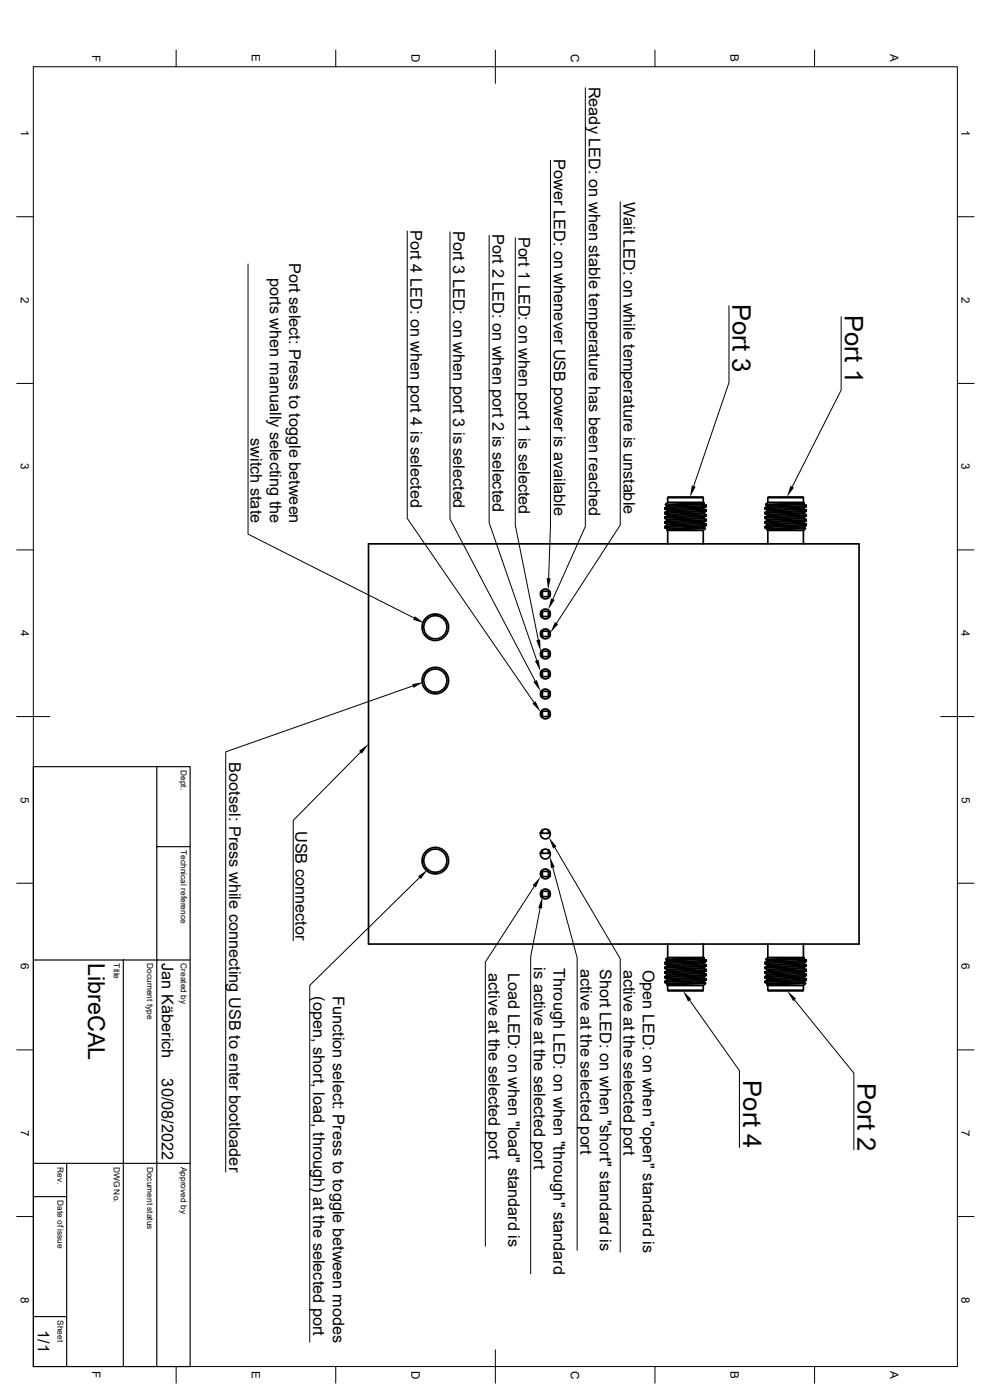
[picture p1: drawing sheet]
<svg xmlns="http://www.w3.org/2000/svg" width="297mm" height="420mm" viewBox="0 0 297 420" stroke-linecap="round" stroke-linejoin="round" font-family="sans-serif">
<g fill="none" stroke="#000" stroke-width=".51">
<path d="M199.3 155.5l.7 .4M199.3 152.7l.7 .4M199.3 156.9l.7 .4M199.3 158.2v.2M199.3 152.4v.3M199.3 153.8v.3M199.3 155.2v.3M199.3 158v.2M199.3 158.2h.1M199.4 158.2l.6 .5M199.5 151.4l.5 .3M200 151.6v.3"/>
<path d="M200 153.1v.2M200 154.5v.2M200 157.3v.3M200 158.7v.3M200 159l.1 .1M200.1 150.7h10.7M200.1 159.1h10.7M200.1 149.3h10.7M200.1 150.7l-.6 .6M200.1 159.1v4.1M210.8 159.1v4.1M210.8 149.3l-.2-.2h-10.3l-.2 .2v1.4"/>
<path d="M210.8 149.3v1.4l.2 .2M210.9 152.6l-10.3 .6-1.3 .6M210.9 156.6l-10.9 .7M210.9 151.2l.8 .4-12.4 .8M210.9 152.6l.8 .4-12.4 .8M210.9 156.8l.8 .5-12.4 .7M210.9 158v.3l-.8 .1-10.1 .6M210.9 153.8l-.1 .3-.7 .1-9.7 .4-1.1 .6M210.9 154l.8 .5-12.4 .7M210.9 155.4l.8 .5-11.9 .6h-.5v.4M210.9 151v.2M210.9 152.4v.2"/>
<path d="M210.9 155.2v.2M210.9 156.6v.2M210.9 158.2l.5 .3M210.9 151.2l-10.5 .6-1.1 .5M210.9 156.8l-10.3 .6-1.3 .6M210.9 155.4l-10.5 .6-1.1 .5M210.9 151l-10.9 .6M210.9 155.2l-10 .5-.9 .2v.2M210.9 153.8l-10.9 .7M210.9 158l-10.9 .7M211 150.9l-.1 .1M211 150.9l-11.5 .5"/>
<path d="M211.4 158.5l-.6 .6M211.4 158.5l-11.4 .5M211.6 152l-1.2 .5-10.4 .6M211.6 156.2l-.7 .4M211.6 154.8l-.7 .4M211.6 153.4l-.7 .4M211.6 157.6l-.7 .4M211.7 151.6l-.1 .4-.5 .1-11.8 .6M211.7 155.9l-.1 .3-.5 .1-11.8 .6M211.7 154.5v.3l-.8 .1-11.6 .6M211.7 153v.4l-.5 .1-11.9 .6 .7 .4M211.7 157.3v.3l-1 .1-11.3 .5"/>
<path d="M229.3 152.4v.3M229.3 153.8v.3M229.3 155.2v.3M229.3 158v.2M229.3 158.2h.1M229.3 155.5l.7 .4M229.3 152.7l.7 .4M229.3 156.9l.7 .4M229.3 158.2l.1 .2M229.4 158.2l.6 .5M229.5 151.4l.5 .3M230 154.7l-.7 .5"/>
<path d="M230 156.1l-.7 .4M230 151.6v.3M230 154.5v.2M230 157.3v.3M230 158.7v.3M230 151.9l-.7 .4M230 159l.1 .1M230 157.6l-.7 .4M230 159h.1M230 153.1v.2l-.7 .5M230.1 150.7h10.7M230.1 159.1h10.7"/>
<path d="M230.1 149.3h10.7M230.1 150.7l-.6 .6M230.1 159.1v4.1M240.8 159.1v4.1M240.8 149.3l-.2-.2h-10.3l-.2 .2v1.4M240.8 149.3v1.4l.2 .2M240.9 154l.7 .5-12.3 .7M240.9 156.8l.7 .5M240.9 155.4l.7 .5M240.9 152.6l-10.9 .7M240.9 156.6l-10.9 .7M240.9 158l-.1 .3-.7 .1-10.1 .6"/>
<path d="M240.9 153.8l-.1 .3-.7 .1-10.1 .5M240.9 151v.2M240.9 152.4v.2M240.9 155.2v.2M240.9 156.6v.2M240.9 152.6l.7 .4M240.9 151.2l.7 .4M240.9 158.2l.5 .3M240.9 151l-10.9 .6M240.9 151.2l-10.9 .7M240.9 155.2l-10.5 .6-.4 .1v.2M240.9 153.8l-10.9 .7"/>
<path d="M240.9 158l-10.9 .7M240.9 156.8l-10.9 .8M240.9 155.4l-10.9 .7M241 150.9l-.1 .1M241 150.9l-11.5 .5M241.4 158.5l-11.4 .5M241.4 158.5l-.6 .6M241.6 151.6l-12.3 .8M241.6 155.9v.3l-.6 .1-11.7 .6M241.6 155.9l-11.9 .6h-.4v.4M241.6 151.6v.3M241.6 153v.4"/>
<path d="M241.6 154.5v.3M241.6 157.3v.3M241.6 153l-12.3 .8M241.6 157.3l-12.3 .7M241.6 152l-1.3 .5-10.3 .6M241.6 156.2l-.7 .4M241.6 154.8l-.7 .4M241.6 153.4l-.7 .4M241.6 157.6l-.7 .4M241.6 151.9l-12.3 .8M241.6 154.8l-12.3 .7M241.6 153.4l-12.3 .7 .7 .4"/>
<path d="M241.6 157.6l-12.2 .6M110.4 163.2h147.1v120h-147.1zM162.2 179h.4M162.2 177.4h.3M162.5 177.4v1.6M162.5 177.4l.1 1.6M162.5 177.6h-.4M162.5 178.8h-.4M162.6 179h1.9M162.6 177.4h1.8v1.6M164.4 177.4l.1 1.6M164.5 179h.2"/>
<path d="M164.5 177.4h.2M164.5 178.8h.3M164.5 177.6h.3M162.1 190.8h.4M162.1 183.6h.4M162.1 184.8h.4M162.2 197h.4M162.2 195.4h.3M162.2 189.4h.3M162.2 185h.4M162.2 183.4h.3M162.5 195.4v1.6"/>
<path d="M162.5 195.4l.1 1.6M162.5 195.6h-.4M162.5 196.8h-.4M162.5 189.4v1.6M162.5 189.4l.1 1.6M162.5 189.6h-.4M162.5 183.4v1.6M162.5 183.4l.1 1.6M162.6 191h-.4M162.6 197h1.9M162.6 195.4h1.8v1.6M162.6 191h1.9"/>
<path d="M162.6 189.4h1.8v1.6M162.6 185h1.9M162.6 183.4h1.8v1.6M164.4 195.4l.1 1.6M164.4 189.4l.1 1.6M164.4 183.4l.1 1.6M164.5 197h.2M164.5 195.4h.2M164.5 196.8h.3M164.5 195.6h.3M164.5 191h.2M164.5 189.4h.2"/>
<path d="M164.5 189.6h.3M164.5 185h.2M164.5 183.4h.2M164.5 183.6h.3M164.8 190.8h-.3M164.8 184.8h-.3M162.1 202.8h.4M162.1 207.6h.4M162.1 208.8h.4M162.2 203h.4M162.2 201.4h.3M162.2 215h.4"/>
<path d="M162.2 213.4h.3M162.2 209h.4M162.2 207.4h.3M162.5 201.4v1.6M162.5 201.4l.1 1.6M162.5 201.6h-.4M162.5 213.4v1.6M162.5 213.4l.1 1.6M162.5 213.6h-.4M162.5 214.8h-.4M162.5 207.4v1.6M162.5 207.4l.1 1.6"/>
<path d="M162.6 203h1.9M162.6 201.4h1.8v1.6M162.6 215h1.9M162.6 213.4h1.8v1.6M162.6 209h1.9M162.6 207.4h1.8v1.6M164.4 201.4l.1 1.6M164.4 213.4l.1 1.6M164.4 207.4l.1 1.6M164.5 203h.2M164.5 201.4h.2M164.5 201.6h.3"/>
<path d="M164.5 215h.2M164.5 213.4h.2M164.5 214.8h.3M164.5 213.6h.3M164.5 209h.2M164.5 207.4h.2M164.5 207.6h.3M164.8 202.8h-.3M164.8 208.8h-.3M162 249.8h.5M162 249.8v.2h.6M162.5 255.1v.9"/>
<path d="M162.5 255.8h-.5v.2h.6M162.5 249v1M162.6 256h1.9M162.6 250h1.9M162.6 249v1M162.6 255v1M164.4 249v1M164.4 255v1M164.5 255.1v.9M164.5 249v1M164.5 255.8l.4 .2h-.4M164.5 249.8h.4"/>
<path d="M164.9 249.8v.2h-.4M162.1 261.6h.4M162.1 262.8h.4M162.1 268.8h.4M162.2 261.4h.3M162.2 269h.4M162.2 267.4h.3M162.5 261.4v1.6M162.5 261.4l.1 1.6M162.5 267.4v1.6M162.5 267.4l.1 1.6M162.5 267.6h-.4"/>
<path d="M162.6 263h-.4M162.6 263h1.9M162.6 261.4h1.8v1.6M162.6 269h1.9M162.6 267.4h1.8v1.6M164.4 261.4l.1 1.6M164.4 267.4l.1 1.6M164.5 263h.2M164.5 261.4h.2M164.5 269h.2M164.5 267.4h.2M164.5 267.6h.3"/>
<path d="M164.8 262.8h-.3M164.8 261.6h-.3M164.8 268.8h-.3M199.3 293.3l.7 .5M199.3 294.7l.7 .4M199.3 288.8v.3M199.3 291.6v.3M199.3 293v.3M199.3 289.1l.7 .4M199.3 290.5l.7 .4M199.3 291.9l.7 .5M199.6 287.8l.4 .3"/>
<path d="M199.9 295.4l.2 1.7M200 288.1v.2M200 289.5v.3M200 290.9v.3M200 293.8v.2M200 295.1v.3M200.1 297.1h10.7M200.1 283.2v4M200.1 287.2l-.5 .6M200.1 295.7h10.7M200.1 287.2h10.7M210.8 283.2v4"/>
<path d="M210.8 287.2l.1 .2M210.8 295.7l-.2 1.6h-10.3l-.2-.2M210.9 293.3l-10.3 .6-1.3 .5M210.9 294.7l-11 .7M210.9 293l-10.9 .8M210.9 294.5l-10.9 .6M210.9 289.1l-10.4 .5-1.2 .6M210.9 291.9l-10 .5-.8 .1-.8 .5M210.9 287.7l-10.5 .5-1.1 .6M210.9 287.4l-10.9 .7M210.9 288.8l-10.9 .7M210.9 290.2l-10.9 .7"/>
<path d="M210.9 291.6l-10.1 .6-.8 .1v.3M210.9 293.3l.8 .4-11.8 .6-.6 .1v.3M210.9 289.1l.8 .4-11.8 .6-.6 .1v.3M210.9 290.4l.8 .5-12.4 .7M210.9 291.9l.8 .4-12.4 .7M210.9 290.2l-.1 .3-.7 .1-9.8 .5-1 .5M210.9 287.4h.1M210.9 287.4v.3M210.9 288.8v.3M210.9 291.6v.3M210.9 294.5v.2M210.9 294.7l.6 .3"/>
<path d="M210.9 287.7l.6 .3M210.9 287.4l-11.3 .4M211.5 295l-.7 .7M211.5 295l-11.6 .4M211.5 288v.1M211.5 288l.2 .1M211.5 288.1h.2M211.5 288.1l-12.2 .7M211.6 294l-.7 .5M211.6 288.4l-.7 .4M211.6 291.2l-.7 .4M211.6 289.8l-.7 .4"/>
<path d="M211.6 292.6l-.7 .4v.3M211.7 293.7v.3l-1 .2-11.4 .5M211.7 292.3l-.1 .4h-.6l-11.7 .6M211.7 288.1l-.1 .3-.6 .1-11.7 .6M211.7 290.9v.3l-.4 .1-12 .6M211.7 289.5v.3l-.5 .1-11.9 .6M229.3 293.3l.7 .5M229.3 294.7l.7 .4M229.3 288.8v.3M229.3 291.6v.3M229.3 293v.3M229.3 289.1l.7 .4"/>
<path d="M229.3 290.5l.7 .4M229.3 291.9l.7 .5M229.5 287.8l.5 .3M229.9 295.4l.2 .3v1.4M230 288.1v.2M230 289.5v.3M230 290.9v.3M230 293.8v.2M230 295.1v.3M230 295.4h-.1M230 289.7l-.7 .5M230 291.2l-.7 .4"/>
<path d="M230 292.6l-.7 .4M230 288.3l-.7 .5M230.1 297.1h10.7M230.1 283.2v4M230.1 287.2l-.6 .6M230.1 295.7h10.7M230.1 287.2h10.7M240.8 283.2v4M240.8 287.2l.1 .2M240.8 295.7v1.4l-.2 .2h-10.3l-.2-.2M240.9 293.3l-10.3 .6-1.3 .5M240.9 294.7l-10.9 .7"/>
<path d="M240.9 293l-10.9 .8M240.9 294.5l-10.9 .6M240.9 289.1l-10.9 .6M240.9 291.9l-10.9 .7M240.9 287.7l-10.9 .6M240.9 287.4l-10.9 .7M240.9 288.8l-10.9 .7M240.9 290.2l-10.9 .7M240.9 291.6l-10.1 .6-.7 .1-.1 .3M240.9 290.2v.3l-.4 .1-10.5 .6M240.9 287.7l.7 .4M240.9 287.4v.3"/>
<path d="M240.9 288.8v.3M240.9 291.6v.3M240.9 294.5v.2M240.9 294.7l.5 .3M240.9 290.4l.7 .5M240.9 291.9l.7 .4M240.9 293.3l.7 .4M240.9 289.1l.7 .4M240.9 287.4h.1M240.9 287.4l-11.4 .4M241.4 295l-11.5 .4M241.4 295l-.6 .7"/>
<path d="M241.6 288v.1M241.6 288.1h.1M241.6 288.1l-12.3 .7M241.6 290.9l-12.3 .7M241.6 292.3l-12.3 .7M241.6 294l-.7 .5M241.6 288.4l-.7 .4M241.6 293.7l-11.7 .6-.6 .1v.3M241.6 288.4l-12.3 .7M241.6 292.6l-.7 .4v.3M241.6 294l-12.3 .7M241.6 292.6l-12.3 .7"/>
<path d="M241.6 289.5l-11.7 .6-.6 .1v.3M241.6 291.2l-12.3 .7M241.6 289.5v.3l-.4 .1-11.9 .6M241.6 288.1v.3M241.6 290.9v.3M241.6 292.3v.3M241.6 293.7v.3M241.6 291.2l-.7 .4M241.6 289.8l-.7 .4"/>
<circle cx="163.4" cy="178.2" r="1.49"/>
<circle cx="130.5" cy="188.2" r="3.5"/>
<circle cx="130.5" cy="188.2" r="4"/>
<circle cx="163.4" cy="184.2" r="1.49"/>
<circle cx="163.4" cy="196.2" r="1.49"/>
<circle cx="163.4" cy="190.2" r="1.49"/>
<circle cx="130.5" cy="204.2" r="3.5"/>
<circle cx="130.5" cy="204.2" r="4"/>
<circle cx="163.4" cy="208.2" r="1.49"/>
<circle cx="163.4" cy="214.2" r="1.49"/>
<circle cx="163.4" cy="202.2" r="1.49"/>
<circle cx="130.5" cy="258.2" r="3.5"/>
<circle cx="130.5" cy="258.2" r="4"/>
<circle cx="163.4" cy="256.2" r="1.49"/>
<circle cx="163.4" cy="250.2" r="1.49"/>
<circle cx="163.4" cy="262.2" r="1.49"/>
<circle cx="163.4" cy="268.2" r="1.49"/>
</g>
<g fill="none" stroke="#000" stroke-width=".3">
<path d="M52.8 15v5M100.6 15v5M148.5 15v10M196.3 15v5M244.1 15v5M10 20h276.9v390h-276.9zM175.4 26.3v131.6l-9.7 21.8M165 48.1v110l-.6 15.3M5 65h5M74.3 79.2v81l49.8 25.2M122 69.3v86.2l38 55.2M134.9 69.6v86.1l25.5 48.6"/>
<path d="M146.6 70.6v86.2l14.3 41.3M154.4 71.3v86.2l6.9 34.5M185.9 60.5v97l-19.1 29.4M286.9 65h5M218.5 91.7v23.1l-10.6 31M252.1 95v22.1l-14.7 28.9M5 115h5M286.9 115h5M5 165h5M286.9 165h5M5 215h10M123.7 205.8l-56.1 19.8v126"/>
<path d="M281.9 215h10M108 225.7l-20.1 20.4v36.1M166.3 254.3l19.6 33.3v88.1M5 265h5M125.7 263.3l-32.9 32.3v107M160.1 265.9l-14.6 22.7v85.3M161.9 272.4l-2.9 14.6v95.1M165.7 260.3l7.3 27v87.8M286.9 265h5M238.1 300l17.8 21.9v23M5 315h5M206.7 300.1l14.9 21.1v23"/>
<path d="M286.9 315h5M5 365h5M286.9 365h5M52.8 410v5M100.6 410v5M148.5 405v10M196.3 410v5M244.1 410v5"/>
</g>
<path d="M10 230h47v180h-47zM47 230v180M47 254h10M10 288h47M37 288v122M10 359h10M10 349h47M20 349v61M10 395h10" fill="none" stroke="#000" stroke-width=".34"/>
<g fill="#000">
<path d="M207.3 145.6l1.2 .4-1.7 3.1zM236.9 145.8l1.1 .5-2.2 2.8zM163.8 173.4l1.2 .1-.7 3.5zM165.2 179.5l1 .5-1.9 2.9zM124.3 184.9l2.9 2.1-3.4-1.1zM160.3 198.3l1.1-.4 .6 3.5zM160.7 192.1l1.2-.2 .1 3.5zM166.3 186.6l1 .6-2.4 2.6zM123.5 205.2l3.5-.6-3.1 1.7zM159.6 211l.9-.6 1.5 3.2zM159.9 204.6l1-.6 1.1 3.4zM107.6 225.3l2.9-2.1-2.1 2.9z"/>
<path d="M164.5 251.2l2.3 2.8-1 .6zM125.3 262.9l2.9-2.1-2.1 2.9zM162 263l-1.4 3.2-1-.6zM162.6 269l-.1 3.5-1.2-.2zM164.8 256.9l1.4 3.2-1.1 .3zM204.7 297.2l2.5 2.6-1 .6zM235.9 297.2l2.7 2.4-.9 .7z"/>
</g>
<g font-size="7.7">
<text x="219.6" y="91.1" transform="rotate(90 219.6 91.1)">Port 3</text>
<text x="253.2" y="94.4" transform="rotate(90 253.2 94.4)">Port 1</text>
<text x="222.7" y="324.1" transform="rotate(90 222.7 324.1)">Port 4</text>
<text x="257" y="324.8" transform="rotate(90 257 324.8)">Port 2</text>
</g>
<text font-size="7" x="26.5" y="289" transform="rotate(90 26.5 289)">LibreCAL</text>
<g font-size="4.9">
<text x="176.4" y="26" transform="rotate(90 176.4 26)">Ready LED: on when stable temperature has been reached</text>
<text x="165.9" y="47.7" transform="rotate(90 165.9 47.7)">Power LED: on whenever USB power is available</text>
<text x="186.9" y="60.5" transform="rotate(90 186.9 60.5)">Wait LED: on while temperature is unstable</text>
<text x="123" y="68.9" transform="rotate(90 123 68.9)">Port 4 LED: on when port 4 is selected</text>
<text x="135.8" y="69.2" transform="rotate(90 135.8 69.2)">Port 3 LED: on when port 3 is selected</text>
<text x="147.6" y="70.2" transform="rotate(90 147.6 70.2)">Port 2 LED: on when port 2 is selected</text>
<text x="155.4" y="70.9" transform="rotate(90 155.4 70.9)">Port 1 LED: on when port 1 is selected</text>
<text x="80.9" y="83.3" transform="rotate(90 80.9 83.3)">ports when manually selecting the</text>
<text x="86.7" y="78.8" transform="rotate(90 86.7 78.8)">Port select: Press to toggle between</text>
<text x="75.1" y="131.4" transform="rotate(90 75.1 131.4)">switch state</text>
<text x="68.7" y="228.7" transform="rotate(90 68.7 228.7)">Bootsel: Press while connecting USB to enter bootloader</text>
<text x="88.6" y="249.2" transform="rotate(90 88.6 249.2)">USB connector</text>
<text x="48.5" y="289" transform="rotate(90 48.5 289)">Jan Käberich</text>
<text x="146.4" y="292" transform="rotate(90 146.4 292)">active at the selected port</text>
<text x="152.3" y="291.8" transform="rotate(90 152.3 291.8)">Load LED: on when &quot;load&quot; standard is</text>
<text x="160" y="290.2" transform="rotate(90 160 290.2)">is active at the selected port</text>
<text x="165.9" y="290.4" transform="rotate(90 165.9 290.4)">Through LED: on when &quot;through&quot; standard</text>
<text x="173.9" y="290.6" transform="rotate(90 173.9 290.6)">active at the selected port</text>
<text x="179.8" y="290.6" transform="rotate(90 179.8 290.6)">Short LED: on when &quot;short&quot; standard is</text>
<text x="186.9" y="290.9" transform="rotate(90 186.9 290.9)">active at the selected port</text>
<text x="192.7" y="290.9" transform="rotate(90 192.7 290.9)">Open LED: on when &quot;open&quot; standard is</text>
<text x="93.9" y="298.8" transform="rotate(90 93.9 298.8)">(open, short, load, through) at the selected port</text>
<text x="99.8" y="298.7" transform="rotate(90 99.8 298.7)">Function select: Press to toggle between modes</text>
<text x="48.5" y="323.5" transform="rotate(90 48.5 323.5)">30/08/2022</text>
<text x="11.3" y="399.1" transform="rotate(90 11.3 399.1)">1/1</text>
</g>
<g font-size="3.5">
<text x="27.6" y="16.4" transform="rotate(90 27.6 16.4)">F</text>
<text x="75.5" y="16.3" transform="rotate(90 75.5 16.3)">E</text>
<text x="123.3" y="16.3" transform="rotate(90 123.3 16.3)">D</text>
<text x="171.1" y="16.3" transform="rotate(90 171.1 16.3)">C</text>
<text x="218.9" y="16.3" transform="rotate(90 218.9 16.3)">B</text>
<text x="266.8" y="16.3" transform="rotate(90 266.8 16.3)">A</text>
<text x="6.2" y="39" transform="rotate(90 6.2 39)">1</text>
<text x="288.2" y="39" transform="rotate(90 288.2 39)">1</text>
<text x="6.2" y="89" transform="rotate(90 6.2 89)">2</text>
<text x="288.2" y="89" transform="rotate(90 288.2 89)">2</text>
<text x="6.3" y="139" transform="rotate(90 6.3 139)">3</text>
<text x="288.2" y="139" transform="rotate(90 288.2 139)">3</text>
<text x="6.2" y="189" transform="rotate(90 6.2 189)">4</text>
<text x="288.2" y="189" transform="rotate(90 288.2 189)">4</text>
<text x="6.3" y="239" transform="rotate(90 6.3 239)">5</text>
<text x="288.2" y="239" transform="rotate(90 288.2 239)">5</text>
<text x="6.3" y="289" transform="rotate(90 6.3 289)">6</text>
<text x="288.2" y="289" transform="rotate(90 288.2 289)">6</text>
<text x="6.3" y="339" transform="rotate(90 6.3 339)">7</text>
<text x="288.2" y="339" transform="rotate(90 288.2 339)">7</text>
<text x="6.3" y="389" transform="rotate(90 6.3 389)">8</text>
<text x="288.2" y="389" transform="rotate(90 288.2 389)">8</text>
<text x="27.6" y="411.4" transform="rotate(90 27.6 411.4)">F</text>
<text x="75.5" y="411.3" transform="rotate(90 75.5 411.3)">E</text>
<text x="123.3" y="411.2" transform="rotate(90 123.3 411.2)">D</text>
<text x="171.1" y="411.2" transform="rotate(90 171.1 411.2)">C</text>
<text x="218.9" y="411.3" transform="rotate(90 218.9 411.3)">B</text>
<text x="266.8" y="411.3" transform="rotate(90 266.8 411.3)">A</text>
</g>
<g font-size="2.5">
<text x="54.2" y="231" transform="rotate(90 54.2 231)">Dept.</text>
<text x="54.2" y="255" transform="rotate(90 54.2 255)">Technical reference</text>
<text x="34.2" y="289" transform="rotate(90 34.2 289)">Title</text>
<text x="44.2" y="289" transform="rotate(90 44.2 289)">Document type</text>
<text x="54.2" y="289" transform="rotate(90 54.2 289)">Created by</text>
<text x="17.2" y="350" transform="rotate(90 17.2 350)">Rev.</text>
<text x="34.2" y="350" transform="rotate(90 34.2 350)">DWG No.</text>
<text x="44.2" y="350" transform="rotate(90 44.2 350)">Document status</text>
<text x="54.2" y="350" transform="rotate(90 54.2 350)">Approved by</text>
<text x="17.2" y="360" transform="rotate(90 17.2 360)">Date of issue</text>
<text x="17.2" y="396" transform="rotate(90 17.2 396)">Sheet</text>
</g>
</svg>
